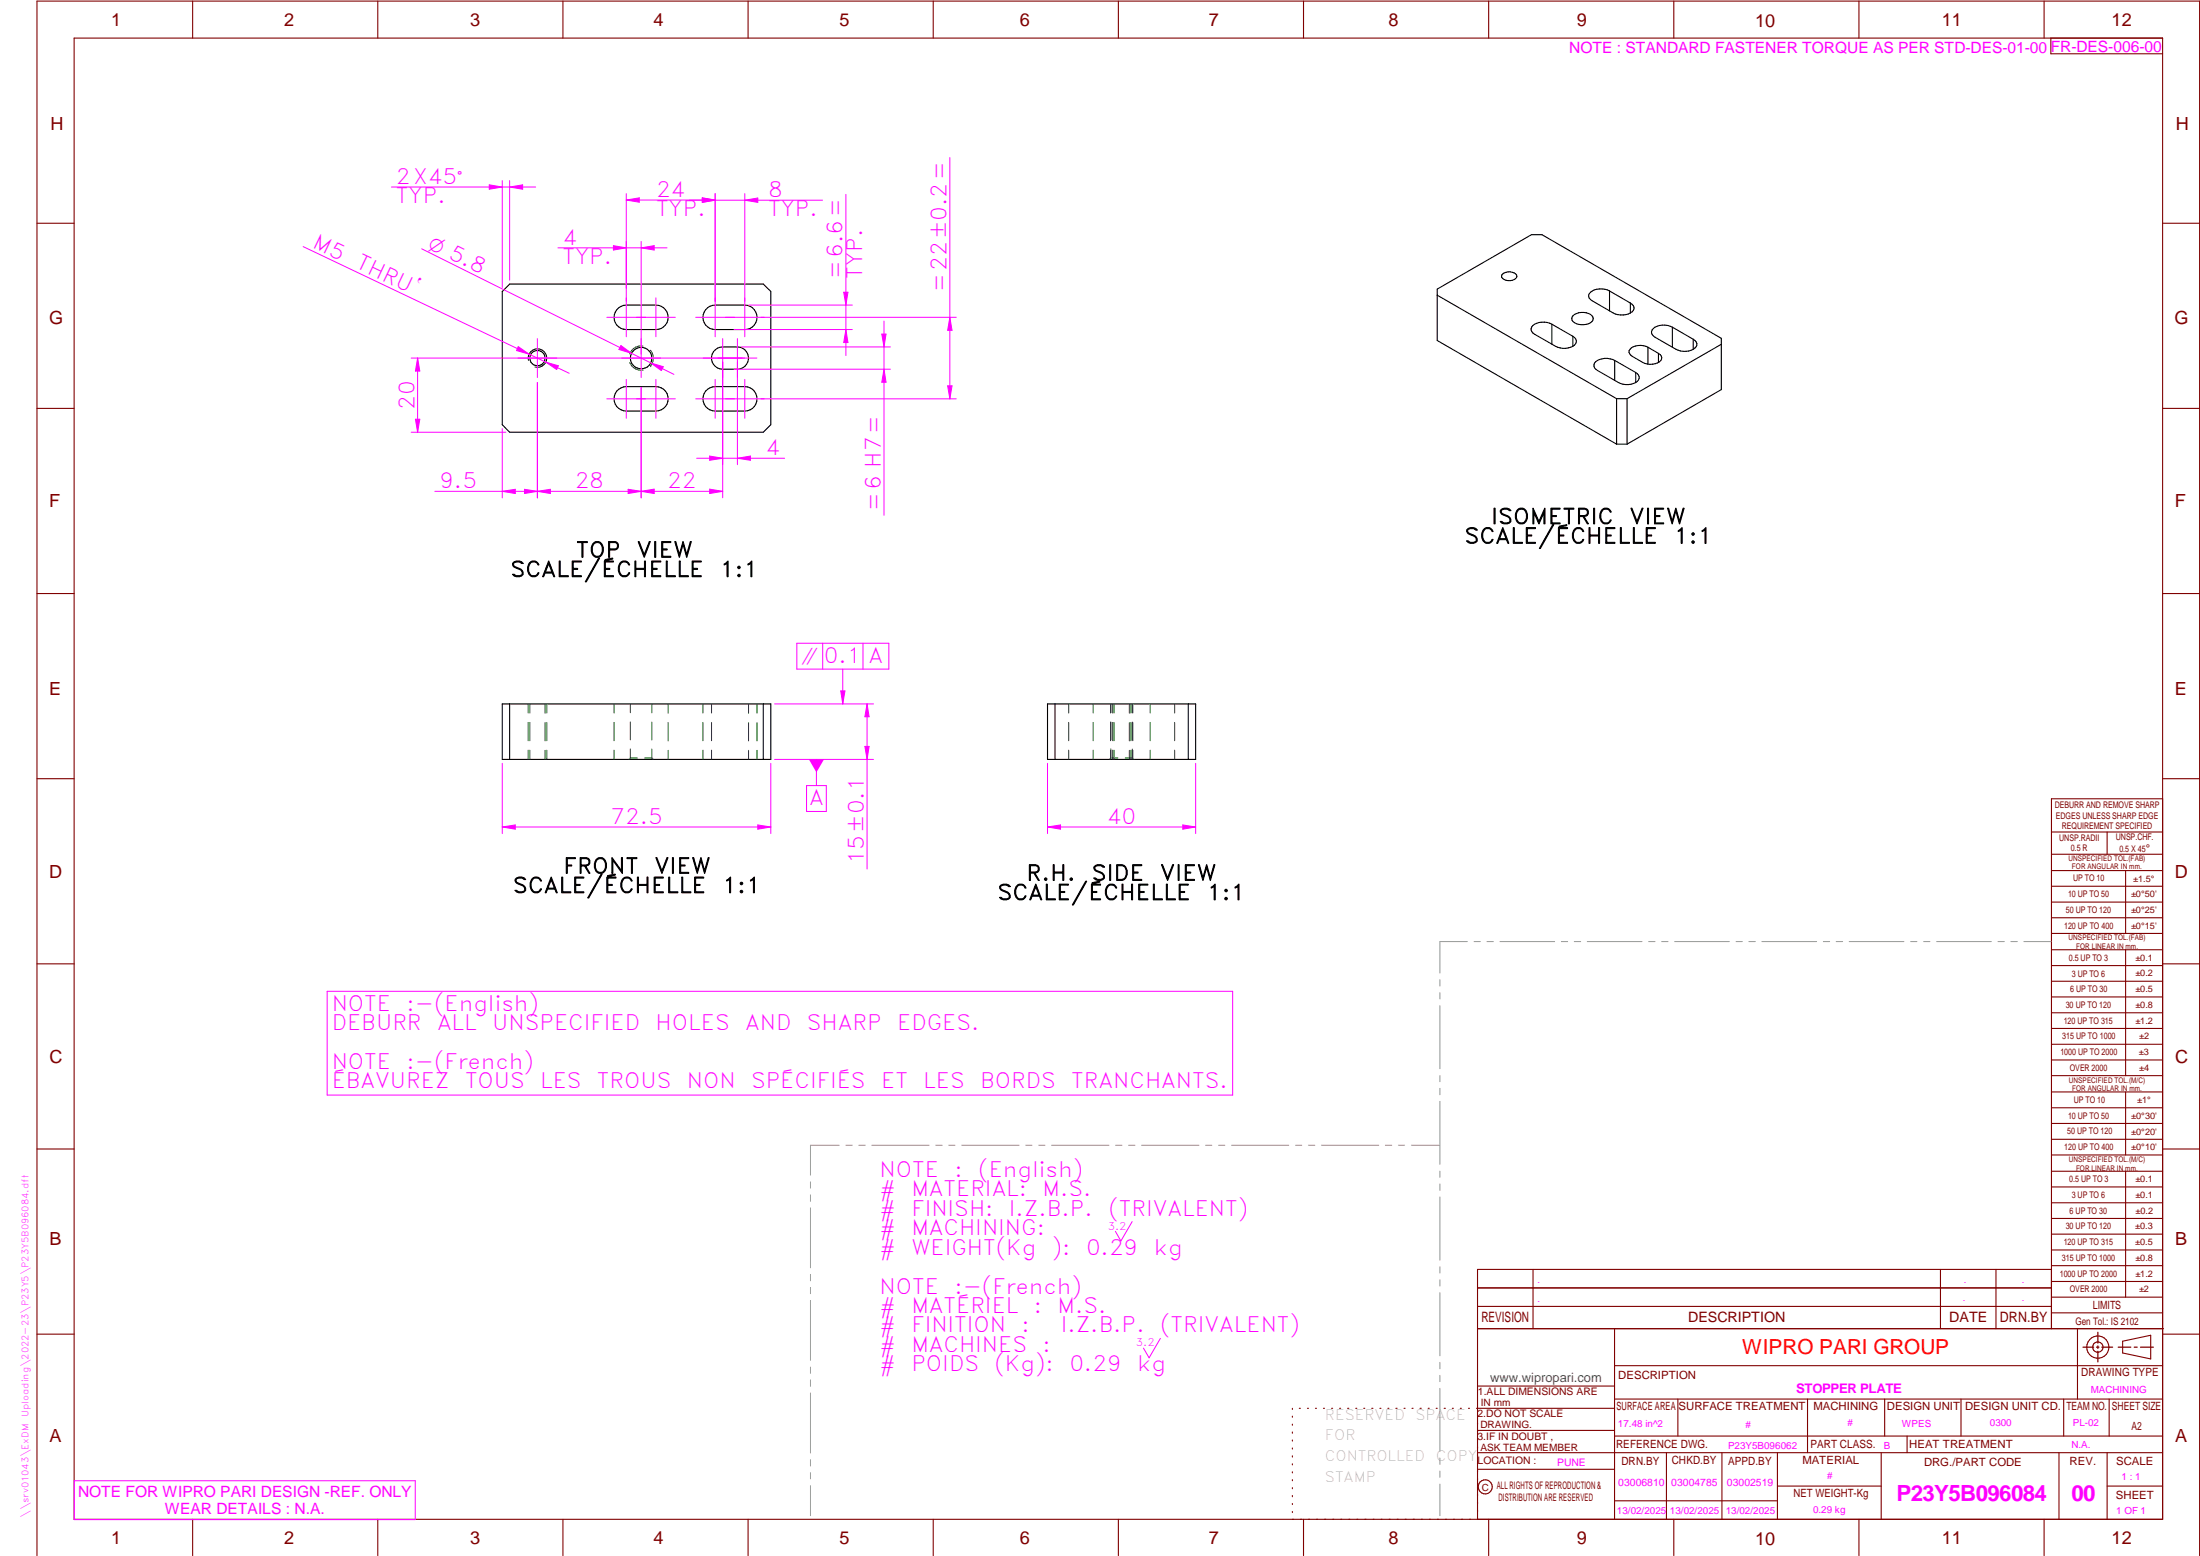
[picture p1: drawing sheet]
<svg xmlns="http://www.w3.org/2000/svg" width="594mm" height="420mm" viewBox="0 0 594 420" stroke-linecap="round" stroke-linejoin="round" font-family="sans-serif">
<g fill="none" stroke="#800000" stroke-width=".3">
<path d="M20 10.3h564v400h-564zM52 .3v10M102 .3v10M152 .3v10M202 .3v10M252 .3v10M302 .3v10M352 .3v10M402 .3v10M452 .3v10M502 .3v10M552 .3v10"/>
<path d="M553.8 10.3v4.2h30.2M10 60.3h10M584 60.3h10M10 110.3h10M584 110.3h10M10 160.3h10M584 160.3h10M10 210.3h10M584 215.7h-30v143.1M584 210.3h10M554 224.7h30M554 230.7h30"/>
<path d="M554 235.1h30M554 239.3h30M569 224.7v6M574 235.1v17M554 243.6h30M554 247.8h30M554 252.1h30M554 256.5h30M574 256.5v33.9M10 260.3h10M554 260.7h30M554 265h30"/>
<path d="M554 269.2h30M554 273.5h30M554 277.7h30M584 260.3h10M554 282h30M554 286.2h30M554 290.4h30M554 294.9h30M554 299.1h30M574 294.9v17M10 310.3h10M554 303.4h30"/>
<path d="M554 307.6h30M554 311.9h30M554 316.3h30M574 316.3v34M584 310.3h10M554 320.5h30M554 324.8h30M554 329h30M554 333.2h30M554 337.5h30M399 358.8h185.2M399 352.8h155"/>
<path d="M399 347.8h155M414 342.8v16M436 358.8v51.5M524 342.8v16M539 342.8v16M554 341.8h30M554 346h30M554 350.3h30M554 354.5h30M554 342.8h-155v67.5M561 358.8v19M10 360.3h10"/>
<path d="M399 374.3h37M436 377.8h148M453.1 377.8v10M488.1 377.8v14.5M508.9 377.8v10M529.5 377.8v10M557.3 377.8v10M569.5 377.8v10M573.2 362.2l7.6-1.6v6.3l-7.6-1.6zM584 368.8h-148M584 360.3h10M349 380.3v.3"/>
<path d="M349 382.4v.3M349 384.6v.3M349 386.7v.3M349 388.8v.3M349 391v.3M349 393.1v.3M349 395.3v.3M349 397.4v.3M349 399.5v.3M350.9 380.3h.2M353.1 380.3h.2M355.2 380.3h.3"/>
<path d="M357.4 380.3h.3M359.6 380.3h.3M361.7 380.3h.3M363.9 380.3h.3M366.1 380.3h.3M368.3 380.3h.2M370.4 380.3h.3M372.6 380.3h.3M374.8 380.3h.3M376.9 380.3h.4M379.1 380.3h.3M381.3 380.3h.3"/>
<path d="M383.4 380.3h.4M385.6 380.3h.3M387.8 380.3h.3M390 380.3h.3M392.2 380.3h.3M394.3 380.3h.3M396.5 380.3h.3M398.7 380.3h37.3M399 396.7h37M399 392.3h185M399 386.2h37M436 387.8h148"/>
<path d="M450 392.3v18M465 392.3v18M480 392.3v18M508 392.3v18M515 387.8v4.5M556 392.3v18M569 392.3v18M52 410.3v9.7M102 410.3v9.7M152 410.3v9.7M202 410.3v9.7M252 410.3v9.7"/>
<path d="M302 410.3v9.7M349 401.7v.3M349 403.8v.4M349 406v.3M349 408.1v.3M352 410.3v9.7M402 410.3v9.7M436 405.3h44M452 410.3v9.7M480 401.3h28M502 410.3v9.7M552 410.3v9.7"/>
<path d="M569 401.3h15M10 420v-419.7h584v419.7"/>
<circle cx="566.5" cy="363.7" r="1.39"/>
<circle cx="566.5" cy="363.8" r="3"/>
<circle cx="401.1" cy="401.5" r="1.9"/>
</g>
<g fill="none" stroke="#f0f" stroke-width=".27">
<path d="M139.9 96.7h10.5M145.1 91.4v10.5M163.9 85.7h18.5M167.9 96.7h10.5M169.1 80.4v10.5M173.1 91.4v10.5M177.1 80.4v10.5M187.9 85.7h18.5M189.9 96.7h14.5M193.1 80.4v10.5M195.1 91.4v10.5M199.1 91.4v10.5"/>
<path d="M201.1 80.4v10.5M163.9 107.7h18.5M169.1 102.4v10.5M177.1 102.4v10.5M187.9 107.7h18.5M193.1 102.4v10.5M201.1 102.4v10.5M135.6 206.1v19M208.1 206.1v19M135.6 223.3l3.5-.5v1.1zM88.3 267.7h244.6v28h-244.6zM305.7 329.9l-3 5.2-1.5-2.6"/>
<path d="M313.3 361.4l-3 5.2-1.5-2.6M20.1 399.8h92v10.5h-92z"/>
</g>
<g fill="none" stroke="#949494" stroke-width=".27">
<path d="M396.2 254.3h-7.4v8.5M398.1 254.3h1.6M401.5 254.3h1.8M405 254.3h14.8M421.6 254.3h1.7M425.1 254.3h1.7M428.6 254.3h14.8M445.2 254.3h1.7M448.7 254.3h1.7M452.2 254.3h14.8M468.8 254.3h1.7M472.3 254.3h1.7"/>
<path d="M475.8 254.3h14.8M492.4 254.3h1.7M495.8 254.3h1.8M499.4 254.3h14.7M516 254.3h1.6M519.4 254.3h1.8M522.9 254.3h14.8M539.5 254.3h1.7M543 254.3h1.7M546.5 254.3h7.4M388.8 264.5v1.8M388.8 268.1v1.6"/>
<path d="M388.8 271.6v17M388.8 290.4v1.7M388.8 293.9v1.7M388.8 297.4v17M218.9 319.2v1.6M226.6 309.2h-7.7v8.1M228.4 309.2h1.7M231.9 309.2h1.7M235.4 309.2h15.5M252.7 309.2h1.7M256.2 309.2h1.7M259.7 309.2h15.5"/>
<path d="M277 309.2h1.7M280.5 309.2h1.7M284 309.2h15.5M301.2 309.2h1.8M304.8 309.2h1.7M308.3 309.2h15.5M325.5 309.2h1.7M329.1 309.2h1.6M332.6 309.2h15.4M349.8 309.2h1.7M353.3 309.2h1.7M356.8 309.2h15.5"/>
<path d="M374.1 309.2h1.7M377.6 309.2h1.7M381.1 309.2h7.7M388.8 316.2v1.7M388.8 319.7v1.7M218.9 322.6v1.8M218.9 326.1v16.2M388.8 323.2v17.1M218.9 344.1v1.8M218.9 347.6v1.7M218.9 351.2v16.1M388.8 342.1v1.6"/>
<path d="M388.8 345.6v1.7M388.8 349v17.1M218.9 369.1v1.7M218.9 372.6v1.8M218.9 376.1v16.2M388.8 367.9v1.7M388.8 371.4v1.7M388.8 374.9v17M218.9 394.1v1.8M218.9 397.6v1.7M388.8 393.7v1.7M388.8 397.2v1.7"/>
<path d="M218.9 401.2v8.1M388.8 400.7v8.6"/>
</g>
<path d="M566.5 359.7v3M562.5 363.8h2.9M566.1 363.8h.7M566.5 363.4v.7M566.5 364.9v2.8M567.6 363.8h2.9M572 363.8h3.4M576.3 363.8h.8M578 363.8h3.5" fill="none" stroke="#800000" stroke-width=".34"/>
<g fill="none" stroke="#000" stroke-width=".3">
<path d="M135.6 78.7l2-2h68.5l2 2v36l-2 2h-68.5l-2-2zM388.1 79.7l48.4 28M405.8 74a2.81 2.81 0 0 1 3.7 .3 1.4 1.4 0 0 1-1.7 1.5 2.03 2.03 0 0 1-2.3-1.2zM434.6 78.6l5.7 3.2M434.6 78.6a4.2 4.2 0 0 0-5.6 1.1 1.54 1.54 0 0 0 1 1.5l5.6 3.3a5.1 5.1 0 0 0 4.7 0M434.6 78.6v5.3M167.1 83.1l1.3-.6 .7-.1h8a3.3 3.3 0 0 1 3.3 3.3 3.3 3.3 0 0 1-3.3 3.3h-8a3.3 3.3 0 0 1-3.1-2.2 3.3 3.3 0 0 1 1.1-3.7zM191.1 83.1l.6-.4 1.4-.3h8a3.3 3.3 0 0 1 3.3 3.3 3.3 3.3 0 0 1-3.3 3.3h-8a3.3 3.3 0 0 1-3.1-2.2 3.3 3.3 0 0 1 1.1-3.7zM193.2 94.4l1.2-.6 4.7-.1a3 3 0 0 1 3 3 3 3 0 0 1-3 3h-4a2.99 2.99 0 0 1-2.8-1.9 2.99 2.99 0 0 1 .9-3.4zM419.1 87.5l5.6 3.3M419.1 87.5v5.4M419.1 87.5a4.6 4.6 0 0 0-5.5 .8 1.38 1.38 0 0 0 .8 2l6.2 3.5a5.1 5.1 0 0 0 4.1-.3"/>
<path d="M424.7 90.8v2.7M424.7 90.8a1.44 1.44 0 0 1 1 1.4 1.44 1.44 0 0 1-1 1.3M424.8 85.3a3.9 3.9 0 0 1 5.3 .3 1.69 1.69 0 0 1-1.7 2l-.7 .1a2.82 2.82 0 0 1-3.3-1.7zM436 97.3l5.7 3.3M436 97.3a4.7 4.7 0 0 0-5.4 .7 1.45 1.45 0 0 0 .8 2l5.6 3.3a5.1 5.1 0 0 0 4.7 0M436 97.3v5.4M440.3 81.8v2.7M440.3 81.8a1.39 1.39 0 0 1 .9 1.4 1.39 1.39 0 0 1-.9 1.3M445 93.8a4.2 4.2 0 0 0-4.8 .5 1.16 1.16 0 0 0 .6 1.9 8 8 0 0 0 4.8 2.2l.7-.1a2.26 2.26 0 0 0 2.4-1.8l-.4-.7-.5-.4M445 93.8v4.5M445 93.8l2.8 1.6M447.8 95.4v2.5"/>
<path d="M451.6 88.3a4.7 4.7 0 0 0-5.5 .8 1.38 1.38 0 0 0 .8 2l5.7 3.2a5.1 5.1 0 0 0 4.6 0M451.6 88.3l5.6 3.3M451.6 88.3v5.4M457.2 91.6v2.7M457.2 91.6a1.42 1.42 0 0 1 1 1.4 1.42 1.42 0 0 1-1 1.3M464.8 93l-25.4 14.7M166.5 105.6a3.6 3.6 0 0 1 2.6-1.2h8a3.3 3.3 0 0 1 3.3 3.3 3.3 3.3 0 0 1-3.3 3.3h-8a3.3 3.3 0 0 1-3-1.9 3.3 3.3 0 0 1 .4-3.5zM190.5 105.6a3.4 3.4 0 0 1 2.6-1.2h8a3.3 3.3 0 0 1 3.3 3.3 3.3 3.3 0 0 1-3.3 3.3h-8a3.3 3.3 0 0 1-3-1.9 3.3 3.3 0 0 1 .4-3.5zM436.5 119.9l-48.4-28v-13.8l25.4-14.7h2.9l48.4 28v13.8l-25.4 14.7M436.5 107.7h2.9M436.5 107.7v12.2M436.5 119.9h2.9"/>
<path d="M439.4 107.7v12.2M441.7 100.6v2.7M441.7 100.6a1.44 1.44 0 0 1 .9 1.3 1.44 1.44 0 0 1-.9 1.4M135.6 190.1h72.5v15h-72.5zM137.6 190.1v15M206.1 190.1v15"/>
<circle cx="145.1" cy="96.7" r="2.08"/>
<circle cx="173.1" cy="96.7" r="2.89"/>
</g>
<g fill="none" stroke="#008000" stroke-width=".27">
<path d="M170 97.9a3.3 3.3 0 0 0 3.7 2M173.6 93.5a3.2 3.2 0 0 0-3.6 2.1M175.6 94.6a3.3 3.3 0 0 1 .1 4.2M175.7 98.8h.1M142.6 190.1v2.4M142.6 195.1v4.9M143.1 190.1v2.4M143.1 195.1v4.9M147.2 190.1v2.5M147.2 195.1v5M147.7 190.1v2.4M147.7 195.1v4.9"/>
<path d="M165.8 190.1v2.4M165.8 195.1v4.9M170.2 190.1v2.3M170.2 194.9v4.9M176 190.1v2.4M176 195v4.8M180.4 190.1v2.5M180.4 195.1v5M189.8 190.1v2.4M189.8 195.1v4.9M192.1 190.1v2.4M192.1 195.1v4.9"/>
<path d="M202.1 190.1v2.5M202.1 195.1v5M204.4 190.1v2.5M204.4 195.1v5M142.6 202.6v2.5M143.1 202.6v2.5M147.2 202.6v2.5M147.7 202.6v2.5M165.8 202.6v2.5M170 204.9l-.2 .2M170.2 204.7l-.1 .1M170.2 202.2v2.5"/>
<path d="M170.2 204.7h1.9M174.1 204.7h1.9M176 204.7l.2 .1M176 202.3v2.4M176.3 205l.1 .1M180.4 202.6v2.5M189.8 202.6v2.5M192.1 202.6v2.5M202.1 202.6v2.5M204.4 202.6v2.5"/>
</g>
<path d="M142.7 97.3a2.5 2.5 0 0 1 2.2-3.1 2.5 2.5 0 0 1 2.7 2.7 2.5 2.5 0 0 1-3.1 2.2" fill="none" stroke="#000" stroke-width=".27"/>
<path d="M135.6 223.3l3.5-.5v1.1z" fill="#f0f"/>
<path d="M204.6 222.8l3.5 .5-3.5 .6z" fill="none" stroke="#f0f" stroke-width=".27"/>
<path d="M204.6 222.8l3.5 .5-3.5 .6z" fill="#f0f"/>
<path d="M282.9 206.1v19M322.9 206.1v19M135.6 223.3h72.5M282.9 223.3l3.5-.5v1.1z" fill="none" stroke="#f0f" stroke-width=".27"/>
<path d="M282.9 190.1h40v15h-40zM284.9 190.1v15M320.9 190.1v15" fill="none" stroke="#000" stroke-width=".3"/>
<g fill="none" stroke="#008000" stroke-width=".27">
<path d="M288.6 190.1v2.4M288.6 195.1v4.9M295.2 190.1v2.4M295.2 195.1v4.9M299.9 190.1v2.4M299.9 195.1v4.9M300 190.1v2.3M300 194.9v4.9M300.4 190.1v2.4M300.4 195.1v4.9M300.8 190.1v2.4M300.8 195.1v4.9"/>
<path d="M305 190.1v2.5M305 195.1v5M305.4 190.1v2.4M305.4 195.1v4.9M305.8 190.1v2.4M305.8 195v4.8M305.9 190.1v2.4M305.9 195.1v4.9M310.6 190.1v2.4M310.6 195.1v4.9M317.2 190.1v2.4M317.2 195.1v4.9"/>
<path d="M288.6 202.6v2.5M295.2 202.6v2.5M299.7 204.9l-.1 .2M299.9 202.6v2.5M300 202.2v2.5M300 204.7l-.1 .1M300 204.7h1.9M300.4 202.6v2.5M300.8 202.6v2.5M303.9 204.7h1.9M305 202.6v2.5M305.4 202.6v2.5"/>
<path d="M305.8 204.7l.1 .1M305.8 202.3v2.4M305.9 202.6v2.5M306.1 205l.1 .1M310.6 202.6v2.5M317.2 202.6v2.5"/>
</g>
<path d="M282.9 223.3l3.5-.5v1.1z" fill="#f0f"/>
<path d="M319.4 222.8l3.5 .5-3.5 .6z" fill="none" stroke="#f0f" stroke-width=".27"/>
<path d="M319.4 222.8l3.5 .5-3.5 .6z" fill="#f0f"/>
<path d="M209.2 190.1h26.7M234.1 190.1l.6 3.4h-1.2zM209.2 205.1h26.7M282.9 223.3h40" fill="none" stroke="#f0f" stroke-width=".27"/>
<path d="M234.1 190.1l.6 3.4h-1.2z" fill="#f0f"/>
<path d="M233.5 201.5h1.2l-.6 3.6z" fill="none" stroke="#f0f" stroke-width=".27"/>
<path d="M233.5 201.5h1.2l-.6 3.6z" fill="#f0f"/>
<path d="M135.6 115.7v18.8M145.1 103.3v31.2M135.6 132.7l3.5-.6v1.2zM234.1 190.1v44.6" fill="none" stroke="#f0f" stroke-width=".27"/>
<path d="M135.6 132.7l3.5-.6v1.2z" fill="#f0f"/>
<path d="M141.6 132.1l3.5 .6-3.5 .6z" fill="none" stroke="#f0f" stroke-width=".27"/>
<path d="M141.6 132.1l3.5 .6-3.5 .6z" fill="#f0f"/>
<path d="M145.1 103.3v31.2M173.1 104.6v29.9M117.4 132.7h27.7M145.1 132.7l3.5-.6v1.2z" fill="none" stroke="#f0f" stroke-width=".27"/>
<path d="M145.1 132.7l3.5-.6v1.2z" fill="#f0f"/>
<path d="M169.6 132.1l3.5 .6-3.5 .6z" fill="none" stroke="#f0f" stroke-width=".27"/>
<path d="M169.6 132.1l3.5 .6-3.5 .6z" fill="#f0f"/>
<path d="M111 96.7h90.1M111 116.7h25.6M112.2 113.2h1.2l-.6 3.5zM145.1 132.7h28" fill="none" stroke="#f0f" stroke-width=".27"/>
<path d="M112.2 113.2h1.2l-.6 3.5z" fill="#f0f"/>
<path d="M112.8 96.7l.6 3.5h-1.2z" fill="none" stroke="#f0f" stroke-width=".27"/>
<path d="M112.8 96.7l.6 3.5h-1.2z" fill="#f0f"/>
<path d="M169.1 65.2v12.7M173.1 66.9l3.6-.6v1.2zM173.1 65.2v30.4M112.8 96.7v20" fill="none" stroke="#f0f" stroke-width=".27"/>
<path d="M173.1 66.9l3.6-.6v1.2z" fill="#f0f"/>
<path d="M165.6 66.3l3.5 .6-3.5 .6z" fill="none" stroke="#f0f" stroke-width=".27"/>
<path d="M165.6 66.3l3.5 .6-3.5 .6z" fill="#f0f"/>
<path d="M169.1 52.3v29.1M169.1 54l3.5-.6v1.2zM193.1 52.3v29.1M150.7 66.9h29.4" fill="none" stroke="#f0f" stroke-width=".27"/>
<path d="M169.1 54l3.5-.6v1.2z" fill="#f0f"/>
<path d="M189.6 53.4l3.5 .6-3.5 .6z" fill="none" stroke="#f0f" stroke-width=".27"/>
<path d="M189.6 53.4l3.5 .6-3.5 .6z" fill="#f0f"/>
<path d="M169.1 54h24M205.5 85.7h52.7M205.5 107.7h52.7M255.9 104.2h1.2l-.6 3.5z" fill="none" stroke="#f0f" stroke-width=".27"/>
<path d="M255.9 104.2h1.2l-.6 3.5z" fill="#f0f"/>
<path d="M256.5 85.7l.6 3.5h-1.2z" fill="none" stroke="#f0f" stroke-width=".27"/>
<path d="M256.5 85.7l.6 3.5h-1.2z" fill="#f0f"/>
<path d="M256.5 42.5v65.2M81.9 66.6l71.8 34.2M147.4 97.8l3.4 1-.5 1z" fill="none" stroke="#f0f" stroke-width=".27"/>
<path d="M147.4 97.8l3.4 1-.5 1z" fill="#f0f"/>
<path d="M139.9 93.6l3 2-3.4-.9z" fill="none" stroke="#f0f" stroke-width=".27"/>
<path d="M139.9 93.6l3 2-3.4-.9z" fill="#f0f"/>
<path d="M189.6 53.5l3.5 .6-3.5 .6zM193.1 52.3v29.1M201.1 52.3v29.1" fill="none" stroke="#f0f" stroke-width=".27"/>
<path d="M189.6 53.5l3.5 .6-3.5 .6z" fill="#f0f"/>
<path d="M201.1 54.1l3.5-.6v1.2z" fill="none" stroke="#f0f" stroke-width=".27"/>
<path d="M201.1 54.1l3.5-.6v1.2z" fill="#f0f"/>
<path d="M186.1 54.1h36M198.2 89h32M202.2 82.4h28M228.4 89l.6 3.5h-1.2z" fill="none" stroke="#f0f" stroke-width=".27"/>
<path d="M228.4 89l.6 3.5h-1.2z" fill="#f0f"/>
<path d="M227.8 78.9h1.2l-.6 3.5z" fill="none" stroke="#f0f" stroke-width=".27"/>
<path d="M227.8 78.9h1.2l-.6 3.5z" fill="#f0f"/>
<path d="M228.4 52.5v43.5M113.9 67.2l68.1 33.9M175.7 98l3.4 1-.5 1.1z" fill="none" stroke="#f0f" stroke-width=".27"/>
<path d="M175.7 98l3.4 1-.5 1.1z" fill="#f0f"/>
<path d="M167.7 93.3l2.9 2.1-3.5-1z" fill="none" stroke="#f0f" stroke-width=".27"/>
<path d="M167.7 93.3l2.9 2.1-3.5-1z" fill="#f0f"/>
<path d="M195.1 97.7v36.7M173.1 104.6v29.8M173.1 132.7l3.6-.6v1.2z" fill="none" stroke="#f0f" stroke-width=".27"/>
<path d="M173.1 132.7l3.6-.6v1.2z" fill="#f0f"/>
<path d="M191.6 132.1l3.5 .6-3.5 .6z" fill="none" stroke="#f0f" stroke-width=".27"/>
<path d="M191.6 132.1l3.5 .6-3.5 .6z" fill="#f0f"/>
<path d="M195.1 97.7v27.8M199.1 97.7v27.8M173.1 132.7h22M191.6 123.1l3.5 .6-3.5 .6z" fill="none" stroke="#f0f" stroke-width=".27"/>
<path d="M191.6 123.1l3.5 .6-3.5 .6z" fill="#f0f"/>
<path d="M199.1 123.7l3.5-.6v1.2z" fill="none" stroke="#f0f" stroke-width=".27"/>
<path d="M199.1 123.7l3.5-.6v1.2z" fill="#f0f"/>
<path d="M198.2 99.7h42.2M200.2 93.7h40.2M238.7 99.7l.6 3.5h-1.2zM188.1 123.7h23.8" fill="none" stroke="#f0f" stroke-width=".27"/>
<path d="M238.7 99.7l.6 3.5h-1.2z" fill="#f0f"/>
<path d="M238.1 90.2h1.2l-.6 3.5z" fill="none" stroke="#f0f" stroke-width=".27"/>
<path d="M238.1 90.2h1.2l-.6 3.5z" fill="#f0f"/>
<path d="M132.1 49.9l3.5 .6-3.5 .6zM135.6 48.8v28.8M137.6 48.8v26.8M238.7 86.7v52.4" fill="none" stroke="#f0f" stroke-width=".27"/>
<path d="M132.1 49.9l3.5 .6-3.5 .6z" fill="#f0f"/>
<path d="M137.6 50.5l3.5-.6v1.2z" fill="none" stroke="#f0f" stroke-width=".27"/>
<path d="M137.6 50.5l3.5-.6v1.2z" fill="#f0f"/>
<path d="M105.7 50.5h38.9M220.5 205.1v7" fill="none" stroke="#f0f" stroke-width=".27"/>
<path d="M218.4 205.1h4.1l-2 3.5z" fill="#f0f"/>
<path d="M227.6 180.7v9.4M217.8 212.1h5.3v7h-5.3z" fill="none" stroke="#f0f" stroke-width=".27"/>
<path d="M227 186.6h1.2l-.6 3.5z" fill="#f0f"/>
<path d="M215.2 173.7h24.8v7h-24.8zM222.2 173.7v7M233 173.7v7M227 186.6h1.2l-.6 3.5z" fill="none" stroke="#f0f" stroke-width=".27"/>
<g font-size="6" fill="#f0f">
<text x="512.1" y="405.2">P23Y5B096084</text>
<text x="559.4" y="405.2">00</text>
</g>
<g font-size="5.7" fill="#f0f">
<text x="106.9" y="49.6">2X45v</text>
<text x="177.2" y="53.2">24</text>
<text x="207.4" y="53.2">8</text>
<text x="106.9" y="54.9">TYP.</text>
<text x="177.2" y="58.4">TYP.</text>
<text x="207.4" y="58.4">TYP.</text>
<text x="84.2" y="66.7" transform="rotate(25 84.2 66.7)">M5</text>
<text x="151.9" y="66">4</text>
<text x="151.9" y="71.3">TYP.</text>
<text x="95.8" y="72.2" transform="rotate(25 95.8 72.2)">THRU`</text>
<text x="227.5" y="75.2" transform="rotate(-90 227.5 75.2)">=6.6=</text>
<text x="232.8" y="75.2" transform="rotate(-90 232.8 75.2)">TYP.</text>
<text x="255.6" y="78.8" transform="rotate(-90 255.6 78.8)">=22±0.2=</text>
<text x="111.9" y="110.7" transform="rotate(-90 111.9 110.7)">20</text>
<text x="206.7" y="122.9">4</text>
<text x="118.7" y="131.8">9.5</text>
<text x="155.2" y="131.8">28</text>
<text x="180.2" y="131.8">22</text>
<text x="237.8" y="137.9" transform="rotate(-90 237.8 137.9)">=6 H7=</text>
<text x="222.5" y="178.9">0.1 A</text>
<text x="218.5" y="217.4">A</text>
<text x="164.8" y="222.5">72.5</text>
<text x="298.9" y="222.5">40</text>
<text x="233.2" y="233.4" transform="rotate(-90 233.2 233.4)">15±0.1</text>
<text x="89.6" y="272.9">NOTE</text>
<text x="109.8" y="272.9">:-(English)</text>
<text x="89.6" y="278.2">DEBURR</text>
<text x="118" y="278.2">ALL</text>
<text x="132.9" y="278.2">UNSPECIFIED</text>
<text x="177.1" y="278.2">HOLES</text>
<text x="201.2" y="278.2">AND</text>
<text x="217.9" y="278.2">SHARP</text>
<text x="242.3" y="278.2">EDGES.</text>
<text x="89.6" y="288.7">NOTE</text>
<text x="89.6" y="293.9">ÉBAVUREZ</text>
<text x="109.8" y="288.7">:-(French)</text>
<text x="125.6" y="293.9">TOUS</text>
<text x="145.9" y="293.9">LES</text>
<text x="161.2" y="293.9">TROUS</text>
<text x="185.5" y="293.9">NON</text>
<text x="202.8" y="293.9">SPÉCIFIÉS</text>
<text x="237.9" y="293.9">ET</text>
<text x="249.3" y="293.9">LES</text>
<text x="264.7" y="293.9">BORDS</text>
<text x="289.3" y="293.9">TRANCHANTS.</text>
<text x="237.5" y="317.8">NOTE</text>
<text x="257.7" y="317.8">:</text>
<text x="264.1" y="317.8">(English)</text>
<text x="237.5" y="323">#</text>
<text x="246.1" y="323">MATERIAL:</text>
<text x="281.5" y="323">M.S.</text>
<text x="237.5" y="328.3">#</text>
<text x="246.1" y="328.3">FINISH:</text>
<text x="272.4" y="328.3">I.Z.B.P.</text>
<text x="299.3" y="328.3">(TRIVALENT)</text>
<text x="237.5" y="333.5">#</text>
<text x="246.1" y="333.5">MACHINING:</text>
<text x="237.5" y="338.8">#</text>
<text x="246.1" y="338.8">WEIGHT(Kg</text>
<text x="284" y="338.8">):</text>
<text x="293.3" y="338.8">0.29</text>
<text x="311.6" y="338.8">kg</text>
<text x="237.5" y="349.3">NOTE</text>
<text x="257.7" y="349.3">:-(French)</text>
<text x="237.5" y="354.5">#</text>
<text x="237.5" y="359.8">#</text>
<text x="246.1" y="359.8">FINITION</text>
<text x="246.1" y="354.5">MATÉRIEL</text>
<text x="275.8" y="359.8">:</text>
<text x="279.2" y="354.5">:</text>
<text x="285.6" y="354.5">M.S.</text>
<text x="286.4" y="359.8">I.Z.B.P.</text>
<text x="313.3" y="359.8">(TRIVALENT)</text>
<text x="237.5" y="365">#</text>
<text x="246.1" y="365">MACHINES</text>
<text x="281.5" y="365">:</text>
<text x="237.5" y="370.3">#</text>
<text x="246.1" y="370.3">POIDS</text>
<text x="268.5" y="370.3">(Kg):</text>
<text x="288.8" y="370.3">0.29</text>
<text x="307.1" y="370.3">kg</text>
</g>
<g font-size="5.7">
<text x="402.7" y="141.5">ISOMETRIC</text>
<text x="440" y="141.5">VIEW</text>
<text x="395.5" y="146.7">SCALE/ÉCHELLE</text>
<text x="452" y="146.7">1:1</text>
<text x="137.8" y="155.7">SCALE/ÉCHELLE</text>
<text x="155.6" y="150.5">TOP</text>
<text x="172" y="150.5">VIEW</text>
<text x="194.4" y="155.7">1:1</text>
<text x="152.1" y="235.8">FRONT</text>
<text x="176.7" y="235.8">VIEW</text>
<text x="277.2" y="237.7">R.H.</text>
<text x="294.8" y="237.7">SIDE</text>
<text x="313.3" y="237.7">VIEW</text>
<text x="138.5" y="241.1">SCALE/ÉCHELLE</text>
<text x="195" y="241.1">1:1</text>
<text x="269.4" y="243">SCALE/ÉCHELLE</text>
<text x="325.9" y="243">1:1</text>
</g>
<text font-size="5.6" fill="#f00" x="470.5" y="365.5">WIPRO PARI GROUP</text>
<g font-size="5.4" fill="#f0f">
<text x="115.4" y="66.9" transform="rotate(26 115.4 66.9)">O 5.8</text>
<text x="216.4" y="178.9">i</text>
</g>
<g font-size="4.9" fill="#800000">
<text x="30" y="6.9">1</text>
<text x="76.7" y="6.9">2</text>
<text x="127" y="6.9">3</text>
<text x="176.5" y="6.9">4</text>
<text x="226.7" y="6.9">5</text>
<text x="275.4" y="6.9">6</text>
<text x="326.4" y="6.9">7</text>
<text x="375" y="6.9">8</text>
<text x="425.8" y="6.9">9</text>
<text x="473.9" y="7.3">10</text>
<text x="524.3" y="6.9">11</text>
<text x="570.2" y="6.9">12</text>
<text x="13.6" y="35.1">H</text>
<text x="587.6" y="35.1">H</text>
<text x="13.2" y="87.5">G</text>
<text x="587.2" y="87.5">G</text>
<text x="13.2" y="137">F</text>
<text x="587.2" y="137">F</text>
<text x="13.2" y="187.6">E</text>
<text x="587.2" y="187.6">E</text>
<text x="13.2" y="237">D</text>
<text x="587.2" y="237">D</text>
<text x="13.4" y="287.1">C</text>
<text x="587.4" y="287.1">C</text>
<text x="13.4" y="336.2">B</text>
<text x="587.4" y="336.2">B</text>
<text x="13.4" y="389.3">A</text>
<text x="587.4" y="389.3">A</text>
<text x="30" y="416.9">1</text>
<text x="76.7" y="416.9">2</text>
<text x="127" y="416.9">3</text>
<text x="176.5" y="416.9">4</text>
<text x="226.7" y="416.9">5</text>
<text x="275.4" y="416.9">6</text>
<text x="326.4" y="416.9">7</text>
<text x="375" y="416.9">8</text>
<text x="425.8" y="416.9">9</text>
<text x="473.9" y="417.3">10</text>
<text x="524.3" y="416.9">11</text>
<text x="570.2" y="416.9">12</text>
</g>
<g font-size="4.2" fill="#f0f">
<text x="423.7" y="14.3">NOTE : STANDARD FASTENER TORQUE AS PER STD-DES-01-00</text>
<text x="553.8" y="14">FR-DES-006-00</text>
<text x="21.1" y="404.3">NOTE FOR WIPRO PARI DESIGN -REF. ONLY</text>
<text x="44.5" y="408.8">WEAR DETAILS : N.A.</text>
</g>
<g font-size="3.9" fill="#800000">
<text x="400" y="357.1">REVISION</text>
<text x="455.9" y="357.1">DESCRIPTION</text>
<text x="526.4" y="357.1">DATE</text>
<text x="540" y="357.1">DRN.BY</text>
</g>
<g font-size="3.9" fill="#c0c0c0">
<text x="357.8" y="383.3">RESERVED</text>
<text x="382.3" y="383.3">SPACE</text>
<text x="357.8" y="388.9">FOR</text>
<text x="357.8" y="394.5">CONTROLLED</text>
<text x="387.8" y="394.5">COPY</text>
<text x="357.8" y="400">STAMP</text>
</g>
<text font-size="3.6" fill="#f0f" x="485" y="376.1">STOPPER PLATE</text>
<text font-size="3.5" fill="#00f" x="402.4" y="373.3">www.wipropari.com</text>
<g font-size="3.1" fill="#800000">
<text x="565.1" y="353.5">LIMITS</text>
<text x="562" y="371.7">DRAWING TYPE</text>
<text x="437" y="372.3">DESCRIPTION</text>
<text x="436.5" y="380.8">SURFACE AREA</text>
<text x="453.3" y="380.8">SURFACE TREATMENT</text>
<text x="489.7" y="380.8">MACHINING</text>
<text x="509.5" y="380.8">DESIGN UNIT</text>
<text x="530.6" y="380.8">DESIGN UNIT CD.</text>
<text x="558" y="380.6">TEAM NO.</text>
<text x="570.3" y="380.7">SHEET SIZE</text>
<text x="575.6" y="386.1">A2</text>
<text x="436.4" y="391.1">REFERENCE DWG.</text>
<text x="437.8" y="395.5">DRN.BY</text>
<text x="451.4" y="395.4">CHKD.BY</text>
<text x="466.6" y="395.5">APPD.BY</text>
<text x="486.7" y="395.4">MATERIAL</text>
<text x="488.9" y="390.9">PART CLASS.</text>
<text x="515.6" y="390.9">HEAT TREATMENT</text>
<text x="519.6" y="395.9">DRG./PART CODE</text>
<text x="558.9" y="395.5">REV.</text>
<text x="571.4" y="395.6">SCALE</text>
<text x="484.3" y="404.2">NET WEIGHT-Kg</text>
<text x="571.4" y="404.7">SHEET</text>
</g>
<text font-size="3" fill="#800000" x="579.5" y="230.1">°</text>
<g font-size="2.8" fill="#f0f">
<text x="299.1" y="332.1">3.2</text>
<text x="306.7" y="363.6">3.2</text>
<text x="420.5" y="396">PUNE</text>
<text x="437" y="401.2">03006810</text>
<text x="451.3" y="401.2">03004785</text>
<text x="466.3" y="401.2">03002519</text>
</g>
<g font-size="2.8" fill="#800000">
<text x="560.4" y="357.7">Gen Tol.: IS 2102</text>
<text x="399.1" y="376.6">1.ALL DIMENSIONS ARE</text>
<text x="399" y="382.7">2.DO NOT SCALE</text>
<text x="399" y="388.7">3.IF IN DOUBT ,</text>
<text x="399" y="395.4">LOCATION :</text>
<text x="404.2" y="402">ALL RIGHTS OF REPRODUCTION &amp;</text>
<text x="404.7" y="405.4">DISTRIBUTION ARE RESERVED</text>
</g>
<g font-size="2.7" fill="#f0f">
<text x="564.6" y="376.2">MACHINING</text>
<text x="436.9" y="385.4">17.48 in^2</text>
<text x="471.4" y="385.5">#</text>
<text x="498.9" y="385">#</text>
<text x="513.6" y="385.3">WPES</text>
<text x="537.3" y="385.1">0300</text>
<text x="559.7" y="385.1">PL-02</text>
<text x="466.6" y="391.2">P23Y5B096062</text>
<text x="508.7" y="391.2">B</text>
<text x="559.3" y="391.1">N.A.</text>
<text x="493.4" y="399.5">#</text>
<text x="572.8" y="399.7">1 : 1</text>
<text x="436.6" y="408.7">13/02/2025</text>
<text x="450.9" y="408.8">13/02/2025</text>
<text x="466" y="408.9">13/02/2025</text>
<text x="489.6" y="408.5">0.29 kg</text>
<text x="571.4" y="408.7">1 OF 1</text>
</g>
<g font-size="2.7" fill="#800000">
<text x="399.9" y="379.7">IN mm</text>
<text x="399.7" y="385.7">DRAWING.</text>
<text x="399.7" y="391.8">ASK TEAM MEMBER</text>
<text x="400.1" y="402.5">C</text>
</g>
<g font-size="2.5" fill="#800000">
<text x="554.9" y="218.3">DEBURR AND REMOVE SHARP</text>
<text x="555.2" y="221">EDGES UNLESS SHARP EDGE</text>
<text x="556.1" y="227.1">UNSP.RADII</text>
<text x="556.8" y="223.8">REQUIREMENT SPECIFIED</text>
<text x="571.4" y="226.9">UNSP.CHF.</text>
<text x="559.2" y="229.9">0.5 R</text>
<text x="572.3" y="230.1">0.5 X 45</text>
<text x="559.8" y="238">UP TO 10</text>
<text x="576.1" y="238.1">±1.5°</text>
<text x="558.5" y="242.2">10 UP TO 50</text>
<text x="575.5" y="242.3">±0°50'</text>
<text x="557.4" y="250.7">120 UP TO 400</text>
<text x="557.9" y="246.5">50 UP TO 120</text>
<text x="575.5" y="250.7">±0°15'</text>
<text x="575.5" y="246.5">±0°25'</text>
<text x="558.7" y="259.4">0.5 UP TO 3</text>
<text x="559.5" y="263.7">3 UP TO 6</text>
<text x="576.6" y="263.6">±0.2</text>
<text x="576.6" y="259.4">±0.1</text>
<text x="559" y="267.9">6 UP TO 30</text>
<text x="576.6" y="267.9">±0.5</text>
<text x="557.8" y="272.2">30 UP TO 120</text>
<text x="576.6" y="272.2">±0.8</text>
<text x="556.9" y="280.7">315 UP TO 1000</text>
<text x="557.3" y="276.4">120 UP TO 315</text>
<text x="576.6" y="276.4">±1.2</text>
<text x="577.7" y="280.7">±2</text>
<text x="556.4" y="284.9">1000 UP TO 2000</text>
<text x="577.6" y="284.9">±3</text>
<text x="558.9" y="289.2">OVER 2000</text>
<text x="577.7" y="289.3">±4</text>
<text x="560" y="297.9">UP TO 10</text>
<text x="577.1" y="297.9">±1°</text>
<text x="558.5" y="302.1">10 UP TO 50</text>
<text x="575.5" y="302.1">±0°30'</text>
<text x="557.4" y="310.6">120 UP TO 400</text>
<text x="558.2" y="306.3">50 UP TO 120</text>
<text x="575.5" y="310.6">±0°10'</text>
<text x="575.5" y="306.4">±0°20'</text>
<text x="558.8" y="319.2">0.5 UP TO 3</text>
<text x="559.4" y="323.4">3 UP TO 6</text>
<text x="576.6" y="319.2">±0.1</text>
<text x="576.6" y="323.5">±0.1</text>
<text x="558.9" y="327.7">6 UP TO 30</text>
<text x="576.7" y="327.7">±0.2</text>
<text x="557.8" y="332">30 UP TO 120</text>
<text x="576.6" y="332">±0.3</text>
<text x="556.8" y="340.5">315 UP TO 1000</text>
<text x="557.3" y="336.3">120 UP TO 315</text>
<text x="576.6" y="336.3">±0.5</text>
<text x="576.6" y="340.5">±0.8</text>
<text x="556.2" y="344.7">1000 UP TO 2000</text>
<text x="576.6" y="344.7">±1.2</text>
<text x="558.9" y="349">OVER 2000</text>
<text x="577.6" y="349">±2</text>
</g>
<g font-size="2.5" fill="#f0f">
<text x="415.2" y="346.4">.</text>
<text x="530.3" y="346.5">.</text>
<text x="545.9" y="346.4">.</text>
<text x="415.2" y="351.5">.</text>
<text x="530" y="351.3">.</text>
<text x="545.9" y="351.4">.</text>
</g>
<g font-size="2.4" fill="#f0f">
<text x="7.7" y="382.7" transform="rotate(-90 7.7 382.7)">Uploading\2022-23\P23Y5\P23Y5B096084.dft</text>
<text x="7.7" y="409.8" transform="rotate(-90 7.7 409.8)">\\srv01043\ExDM</text>
</g>
<g font-size="2.1" fill="#800000">
<text x="558.5" y="232.4">UNSPECIFIED TOL.(FAB)</text>
<text x="559.5" y="234.7">FOR ANGULAR IN mm.</text>
<text x="558.6" y="253.9">UNSPECIFIED TOL.(FAB)</text>
<text x="560.7" y="256.3">FOR LINEAR IN mm.</text>
<text x="558.7" y="292.3">UNSPECIFIED TOL.(M/C)</text>
<text x="559.6" y="294.7">FOR ANGULAR IN mm.</text>
<text x="558.7" y="313.7">UNSPECIFIED TOL.(M/C)</text>
<text x="560.6" y="316.1">FOR LINEAR IN mm.</text>
</g>
</svg>
